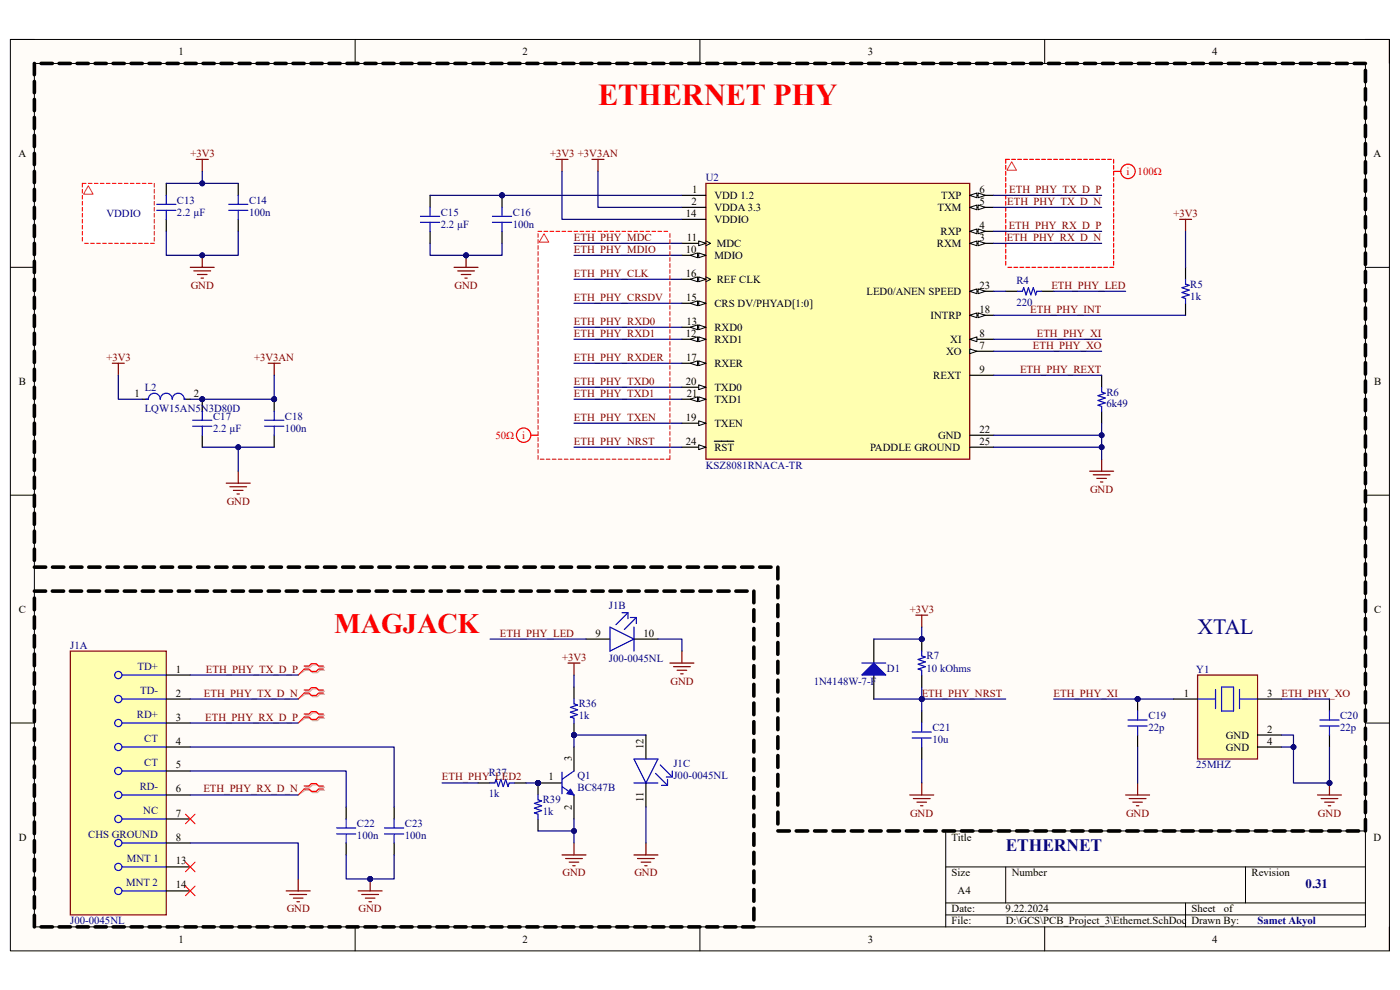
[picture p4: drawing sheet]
<svg xmlns="http://www.w3.org/2000/svg" width="297mm" height="210mm" viewBox="0 0 297 210" stroke-linecap="round" stroke-linejoin="round" font-family="sans-serif">
<path d="M2.2 8.4h292.6v193.3h-292.6z" fill-rule="evenodd" fill="#fffcf8"/>
<path d="M2.2 8.4h292.6v193.3h-292.6z" fill="none" stroke="#000" stroke-width=".21"/>
<path d="M7.3 13.5h282.4v183.1h-282.4z" fill-rule="evenodd" fill="#fffcf8"/>
<g fill="none" stroke="#000" stroke-width=".21">
<path d="M2.2 8.4h5.1M7.3 13.5h282.4v183.1h-282.4zM75.3 8.4v5.1M148.5 8.4v5.1M221.6 8.4v5.1M289.7 8.4h5.1v5.1M2.2 56.7h5.1M289.7 56.7h5.1M2.2 105h5.1M289.7 105.1h5.1M2.2 153.4h5.1M289.7 153.4h5.1"/>
<path d="M289.7 176.3h-89.1v20.3M75.3 196.6v5.1M148.5 196.6v5.1M200.6 183.9h89.1M200.6 191.5h89.1M200.6 194.1h89.1M213.4 183.9v7.6M221.6 196.6v5.1M251.5 191.5v5.1M264.2 183.9v7.6M294.8 196.6v5.1"/>
</g>
<g fill="#fff">
<path d="M213.4 33.8h22.9v22.9h-22.9z" fill-rule="evenodd"/>
<path d="M17.5 38.9h15.2v12.7h-15.2z" fill-rule="evenodd"/>
<path d="M114.1 49.1h28v48.3h-28z" fill-rule="evenodd"/>
</g>
<path d="M149.8 38.9h55.9v58.5h-55.9z" fill-rule="evenodd" fill="#ffffb0"/>
<path d="M149.8 38.9h55.9v58.5h-55.9z" fill="none" stroke="#800000" stroke-width=".25"/>
<path d="M144.7 41.4h5.1M144.7 44h5.1M144.7 46.5h5.1M144.7 69.4h5.1" fill="none" stroke="#000" stroke-width=".25"/>
<path d="M148.2 68.9l1.6 .5-1.6 .5z" fill="#f8fcff"/>
<path d="M148.2 68.9l1.6 .5-1.6 .5z" fill="none" stroke="#000" stroke-width=".21"/>
<path d="M146.4 69.4l1.6-.5v1z" fill="#f8fcff"/>
<path d="M146.4 69.4l1.6-.5v1z" fill="none" stroke="#000" stroke-width=".21"/>
<path d="M144.7 72h5.1" fill="none" stroke="#000" stroke-width=".25"/>
<path d="M148.2 71.5l1.6 .5-1.6 .5z" fill="#f8fcff"/>
<path d="M148.2 71.5l1.6 .5-1.6 .5z" fill="none" stroke="#000" stroke-width=".21"/>
<path d="M146.4 72l1.6-.5v1z" fill="#f8fcff"/>
<path d="M146.4 72l1.6-.5v1z" fill="none" stroke="#000" stroke-width=".21"/>
<path d="M144.7 82.1h5.1" fill="none" stroke="#000" stroke-width=".25"/>
<path d="M148.2 81.6l1.6 .5-1.6 .6z" fill="#f8fcff"/>
<path d="M148.2 81.6l1.6 .5-1.6 .6z" fill="none" stroke="#000" stroke-width=".21"/>
<path d="M144.7 84.7h5.1" fill="none" stroke="#000" stroke-width=".25"/>
<path d="M148.2 84.2l1.6 .5-1.6 .5z" fill="#f8fcff"/>
<path d="M148.2 84.2l1.6 .5-1.6 .5z" fill="none" stroke="#000" stroke-width=".21"/>
<path d="M146.4 84.7l1.6-.5v1z" fill="#f8fcff"/>
<path d="M146.4 84.7l1.6-.5v1z" fill="none" stroke="#000" stroke-width=".21"/>
<path d="M144.7 94.9h5.1" fill="none" stroke="#000" stroke-width=".25"/>
<path d="M148.2 94.4l1.6 .5-1.6 .5z" fill="#f8fcff"/>
<path d="M148.2 94.4l1.6 .5-1.6 .5z" fill="none" stroke="#000" stroke-width=".21"/>
<path d="M144.7 64.3h5.1M151.5 93.6h4.2" fill="none" stroke="#000" stroke-width=".25"/>
<path d="M148.2 63.8l1.6 .5-1.6 .5z" fill="#f8fcff"/>
<path d="M148.2 63.8l1.6 .5-1.6 .5z" fill="none" stroke="#000" stroke-width=".21"/>
<path d="M146.4 64.3l1.6-.5v1z" fill="#f8fcff"/>
<path d="M146.4 64.3l1.6-.5v1z" fill="none" stroke="#000" stroke-width=".21"/>
<path d="M205.7 66.9h5.1" fill="none" stroke="#000" stroke-width=".25"/>
<path d="M205.7 66.9l1.6-.5v1z" fill="#f8fcff"/>
<path d="M205.7 66.9l1.6-.5v1z" fill="none" stroke="#000" stroke-width=".21"/>
<path d="M207.5 66.4l1.5 .5-1.5 .5z" fill="#f8fcff"/>
<path d="M207.5 66.4l1.5 .5-1.5 .5z" fill="none" stroke="#000" stroke-width=".21"/>
<path d="M205.7 61.8h5.1" fill="none" stroke="#000" stroke-width=".25"/>
<path d="M205.7 61.8l1.6-.5v1z" fill="#f8fcff"/>
<path d="M205.7 61.8l1.6-.5v1z" fill="none" stroke="#000" stroke-width=".21"/>
<path d="M207.5 61.3l1.5 .5-1.5 .5z" fill="#f8fcff"/>
<path d="M207.5 61.3l1.5 .5-1.5 .5z" fill="none" stroke="#000" stroke-width=".21"/>
<path d="M144.7 51.6h5.1" fill="none" stroke="#000" stroke-width=".25"/>
<path d="M148.2 51.1l1.6 .5-1.6 .5z" fill="#f8fcff"/>
<path d="M148.2 51.1l1.6 .5-1.6 .5zM149.8 51.1l1 .5-1 .5" fill="none" stroke="#000" stroke-width=".21"/>
<path d="M144.7 54.2h5.1" fill="none" stroke="#000" stroke-width=".25"/>
<path d="M148.2 53.7l1.6 .5-1.6 .5z" fill="#f8fcff"/>
<path d="M148.2 53.7l1.6 .5-1.6 .5z" fill="none" stroke="#000" stroke-width=".21"/>
<path d="M146.4 54.2l1.6-.5v1z" fill="#f8fcff"/>
<path d="M146.4 54.2l1.6-.5v1z" fill="none" stroke="#000" stroke-width=".21"/>
<path d="M144.7 59.3h5.1" fill="none" stroke="#000" stroke-width=".25"/>
<path d="M148.2 58.7l1.6 .6-1.6 .5z" fill="#f8fcff"/>
<path d="M148.2 58.7l1.6 .6-1.6 .5z" fill="none" stroke="#000" stroke-width=".21"/>
<path d="M146.4 59.3l1.6-.6v1.1z" fill="#f8fcff"/>
<path d="M146.4 59.3l1.6-.6v1.1zM149.8 58.7l1 .6-1 .5" fill="none" stroke="#000" stroke-width=".21"/>
<path d="M144.7 77.1h5.1M205.7 79.6h5.1" fill="none" stroke="#000" stroke-width=".25"/>
<path d="M148.2 76.6l1.6 .5-1.6 .5z" fill="#f8fcff"/>
<path d="M148.2 76.6l1.6 .5-1.6 .5z" fill="none" stroke="#000" stroke-width=".21"/>
<path d="M146.4 77.1l1.6-.5v1z" fill="#f8fcff"/>
<path d="M146.4 77.1l1.6-.5v1z" fill="none" stroke="#000" stroke-width=".21"/>
<path d="M205.7 51.6h5.1" fill="none" stroke="#000" stroke-width=".25"/>
<path d="M205.7 51.6l1.6-.5v1z" fill="#f8fcff"/>
<path d="M205.7 51.6l1.6-.5v1z" fill="none" stroke="#000" stroke-width=".21"/>
<path d="M207.5 51.1l1.5 .5-1.5 .5z" fill="#f8fcff"/>
<path d="M207.5 51.1l1.5 .5-1.5 .5z" fill="none" stroke="#000" stroke-width=".21"/>
<path d="M205.7 49.1h5.1" fill="none" stroke="#000" stroke-width=".25"/>
<path d="M205.7 49.1l1.6-.5v1z" fill="#f8fcff"/>
<path d="M205.7 49.1l1.6-.5v1z" fill="none" stroke="#000" stroke-width=".21"/>
<path d="M207.5 48.6l1.5 .5-1.5 .5z" fill="#f8fcff"/>
<path d="M207.5 48.6l1.5 .5-1.5 .5z" fill="none" stroke="#000" stroke-width=".21"/>
<path d="M144.7 89.8h5.1" fill="none" stroke="#000" stroke-width=".25"/>
<path d="M148.2 89.3l1.6 .5-1.6 .5z" fill="#f8fcff"/>
<path d="M148.2 89.3l1.6 .5-1.6 .5z" fill="none" stroke="#000" stroke-width=".21"/>
<path d="M205.7 44h5.1" fill="none" stroke="#000" stroke-width=".25"/>
<path d="M205.7 44l1.6-.5v1z" fill="#f8fcff"/>
<path d="M205.7 44l1.6-.5v1z" fill="none" stroke="#000" stroke-width=".21"/>
<path d="M207.5 43.5l1.5 .5-1.5 .5z" fill="#f8fcff"/>
<path d="M207.5 43.5l1.5 .5-1.5 .5z" fill="none" stroke="#000" stroke-width=".21"/>
<path d="M205.7 41.4h5.1" fill="none" stroke="#000" stroke-width=".25"/>
<path d="M205.7 41.4l1.6-.5v1.1z" fill="#f8fcff"/>
<path d="M205.7 41.4l1.6-.5v1.1z" fill="none" stroke="#000" stroke-width=".21"/>
<path d="M207.5 40.9l1.5 .5-1.5 .6z" fill="#f8fcff"/>
<path d="M207.5 40.9l1.5 .5-1.5 .6z" fill="none" stroke="#000" stroke-width=".21"/>
<path d="M205.7 72h5.1" fill="none" stroke="#000" stroke-width=".25"/>
<path d="M205.7 72l1.6-.5v1z" fill="#f8fcff"/>
<path d="M205.7 72l1.6-.5v1z" fill="none" stroke="#000" stroke-width=".21"/>
<path d="M205.7 74.5h5.1" fill="none" stroke="#000" stroke-width=".25"/>
<path d="M205.7 74l1.6 .5-1.6 .5z" fill="#f8fcff"/>
<path d="M205.7 74l1.6 .5-1.6 .5z" fill="none" stroke="#000" stroke-width=".21"/>
<path d="M91.2 41.4v2.6M91.2 49.1v2.5M205.7 92.3h5.1M205.7 94.9h5.1" fill="none" stroke="#000" stroke-width=".25"/>
<path d="M231.2 100h5.1M233.7 97.4v2.6M231.9 100.7h3.6M232.7 101.5h2M233.5 102.2h.5" fill="none" stroke="#800000" stroke-width=".25"/>
<path d="M89.2 45.9h4.1M89.2 47.2h4.1M91.2 44v1.9M91.2 47.2v1.9" fill="none" stroke="#00f" stroke-width=".25"/>
<circle cx="106.5" cy="41.4" r=".51" fill="#000080"/>
<circle cx="106.5" cy="41.4" r=".51" fill="none" stroke="#000080" stroke-width=".21"/>
<path d="M106.5 41.4v2.6M106.5 49.1v2.5" fill="none" stroke="#000" stroke-width=".25"/>
<circle cx="106.5" cy="41.4" r=".51" fill="#000080"/>
<circle cx="106.5" cy="41.4" r=".51" fill="none" stroke="#000080" stroke-width=".21"/>
<path d="M104.5 45.9h4M104.5 47.2h4M106.5 44v1.9M106.5 47.2v1.9" fill="none" stroke="#00f" stroke-width=".25"/>
<path d="M125.6 33.8h2.5M126.9 33.8v2.6M96.3 56.7h5.1M97.1 57.5h3.6M97.9 58.2h2M98.6 59h.5M98.9 54.2v2.5" fill="none" stroke="#800000" stroke-width=".25"/>
<circle cx="98.9" cy="54.2" r=".51" fill="#000080"/>
<circle cx="98.9" cy="54.2" r=".51" fill="none" stroke="#000080" stroke-width=".21"/>
<path d="M250.2 46.5h2.6M251.5 46.5v2.6" fill="none" stroke="#800000" stroke-width=".25"/>
<path d="M254.1 143.2h12.7v17.8h-12.7z" fill-rule="evenodd" fill="#ffffb0"/>
<path d="M41.6 33.8h2.6M42.9 33.8v2.6M40.4 56.7h5.1M41.1 57.5h3.6M41.9 58.2h2M42.7 59h.5M42.9 54.2v2.5M254.1 143.2h12.7v17.8h-12.7z" fill="none" stroke="#800000" stroke-width=".25"/>
<g fill="none" stroke="#00f" stroke-width=".25">
<path d="M33.2 43.4h4.1M33.2 44.6h4.1M35.3 41.4v2M35.3 44.6v1.9M48.5 43.4h4.1M48.5 44.6h4.1M50.5 41.4v2M50.5 44.6v1.9M254.1 148.3h3.8M257.9 146.3v4M259.2 145.8h2.5v5h-2.5zM263 146.3v4"/>
<path d="M263 148.3h3.8"/>
</g>
<path d="M35.3 38.9v2.5M50.5 38.9v2.5M35.3 46.5v2.6M50.5 46.5v2.6M249 148.3h5.1M266.8 148.3h5.1M266.8 155.9h5.1M266.8 158.5h5.1" fill="none" stroke="#000" stroke-width=".25"/>
<circle cx="42.9" cy="54.2" r=".51" fill="#000080"/>
<circle cx="42.9" cy="54.2" r=".51" fill="none" stroke="#000080" stroke-width=".21"/>
<path d="M118 33.8h2.5M119.2 33.8v2.6" fill="none" stroke="#800000" stroke-width=".25"/>
<circle cx="42.9" cy="84.7" r=".51" fill="#000080"/>
<circle cx="42.9" cy="84.7" r=".51" fill="none" stroke="#000080" stroke-width=".21"/>
<path d="M42.9 84.7v2.5M42.9 92.3v2.6" fill="none" stroke="#000" stroke-width=".25"/>
<circle cx="42.9" cy="84.7" r=".51" fill="#000080"/>
<circle cx="42.9" cy="84.7" r=".51" fill="none" stroke="#000080" stroke-width=".21"/>
<path d="M40.9 89.1h4M40.9 90.4h4M42.9 87.2v1.9M42.9 90.4v1.9" fill="none" stroke="#00f" stroke-width=".25"/>
<circle cx="58.2" cy="84.7" r=".51" fill="#000080"/>
<circle cx="58.2" cy="84.7" r=".51" fill="none" stroke="#000080" stroke-width=".21"/>
<path d="M58.2 84.7v2.5M58.2 92.3v2.6" fill="none" stroke="#000" stroke-width=".25"/>
<circle cx="58.2" cy="84.7" r=".51" fill="#000080"/>
<circle cx="58.2" cy="84.7" r=".51" fill="none" stroke="#000080" stroke-width=".21"/>
<path d="M56.1 89.1h4.1M56.1 90.4h4.1M58.2 87.2v1.9M58.2 90.4v1.9M280 152.7h4.1M280 154h4.1M282 150.8v1.9M282 154v1.9" fill="none" stroke="#00f" stroke-width=".25"/>
<path d="M23.8 77.1h2.6M25.1 77.1v2.5M56.9 77.1h2.5M58.2 77.1v2.5M50.5 100v2.5M48 102.5h5.1M48.8 103.3h3.5M49.5 104h2.1M50.3 104.8h.5" fill="none" stroke="#800000" stroke-width=".25"/>
<path d="M282 148.3v2.5M282 155.9v2.6" fill="none" stroke="#000" stroke-width=".25"/>
<circle cx="241.3" cy="148.3" r=".51" fill="#000080"/>
<circle cx="241.3" cy="148.3" r=".51" fill="none" stroke="#000080" stroke-width=".21"/>
<path d="M241.3 148.3v2.5M241.3 155.9v2.6" fill="none" stroke="#000" stroke-width=".25"/>
<circle cx="241.3" cy="148.3" r=".51" fill="#000080"/>
<circle cx="241.3" cy="148.3" r=".51" fill="none" stroke="#000080" stroke-width=".21"/>
<path d="M239.3 152.7h4.1M239.3 154h4.1M241.3 150.8v1.9M241.3 154v1.9" fill="none" stroke="#00f" stroke-width=".25"/>
<path d="M238.8 168.6h5.1M239.6 169.4h3.5M240.3 170.2h2.1M241.1 170.9h.5M241.3 166.1v2.5M279.5 168.6h5.1M280.3 169.4h3.5M281 170.2h2.1M281.8 170.9h.5M282 166.1v2.5" fill="none" stroke="#800000" stroke-width=".25"/>
<circle cx="282" cy="166.1" r=".51" fill="#000080"/>
<circle cx="282" cy="166.1" r=".51" fill="none" stroke="#000080" stroke-width=".21"/>
<path d="M14.9 138.1h20.4v56h-20.4z" fill-rule="evenodd" fill="#ffffb0"/>
<path d="M14.9 138.1h20.4v56h-20.4zM60.7 189h5.1M61.5 189.8h3.5M62.2 190.5h2.1M63 191.3h.5M63.3 186.5v2.5M76 189h5.1M76.8 189.8h3.5M77.5 190.5h2M78.3 191.3h.5M78.5 186.5v2.5" fill="none" stroke="#800000" stroke-width=".25"/>
<g fill="none" stroke="#00f" stroke-width=".25">
<path d="M129.4 133l5.1 2.6-5.1 2.5zM131.9 130h1.3M133.2 130l-2.5 2.5M133.2 130v1.2M133.7 131h1.3M134.5 133v5.1M135 131l-2.5 2.5M135 131v1.3M25.9 143.2h9.4M25.9 148.3h9.4M25.9 153.4h9.4M25.9 158.5h9.4"/>
<path d="M25.9 163.6h9.4M25.9 168.6h9.4M25.9 173.7h9.4M25.9 178.8h9.4M81.6 175.6h4.1M81.6 176.9h4.1M83.6 173.7v1.9M83.6 176.9v1.9M25.9 183.9h9.4M25.9 189h9.4"/>
<circle cx="25.1" cy="153.4" r=".76"/>
<circle cx="25.1" cy="143.2" r=".76"/>
<circle cx="25.1" cy="148.3" r=".76"/>
<circle cx="25.1" cy="158.5" r=".76"/>
<circle cx="25.1" cy="168.6" r=".76"/>
<circle cx="25.1" cy="163.6" r=".76"/>
<circle cx="25.1" cy="173.7" r=".76"/>
<circle cx="25.1" cy="178.8" r=".76"/>
<circle cx="25.1" cy="189" r=".76"/>
<circle cx="25.1" cy="183.9" r=".76"/>
</g>
<g fill="none" stroke="#000" stroke-width=".25">
<path d="M124.3 135.6h5.1M134.5 135.6h5.1M35.3 143.2h5.1M35.3 148.3h5.1M35.3 153.4h5.1M35.3 158.5h5.1M35.3 163.6h5.1M35.3 168.6h5.1M35.3 173.7h5.1M35.3 178.8h5.1M83.6 171.2v2.5M83.6 178.8v2.6"/>
<path d="M35.3 183.9h5.1M35.3 189h5.1"/>
</g>
<path d="M39.3 172.7l2.1 2.1M41.4 172.7l-2.1 2.1M39.3 182.9l2.1 2M39.3 188l2.1 2M41.4 182.9l-2.1 2M41.4 188l-2.1 2" fill="none" stroke="#f00" stroke-width=".21"/>
<circle cx="78.5" cy="186.5" r=".51" fill="#000080"/>
<circle cx="78.5" cy="186.5" r=".51" fill="none" stroke="#000080" stroke-width=".21"/>
<path d="M185.4 135.6v5.1M185.4 143.2v5.1M73.4 171.2v2.5M73.4 178.8v2.6" fill="none" stroke="#000" stroke-width=".25"/>
<path d="M71.4 175.6h4.1M71.4 176.9h4.1M73.4 173.7v1.9M73.4 176.9v1.9" fill="none" stroke="#00f" stroke-width=".25"/>
<path d="M144.7 138.1v2.6M142.1 140.7h5.1M142.9 141.4h3.5M143.6 142.2h2.1M144.4 142.9h.5M137 178.8v2.6M134.5 181.4h5.1M135.3 182.1h3.5M136 182.9h2.1M136.8 183.7h.5" fill="none" stroke="#800000" stroke-width=".25"/>
<path d="M182.8 143.2l2.6-2.5 2.5 2.5z" fill="#00f"/>
<path d="M182.8 143.2l2.6-2.5 2.5 2.5zM182.8 140.7h5.1M193.5 155.3h4.1M193.5 156.6h4.1M195.5 153.4v1.9M195.5 156.6v1.9" fill="none" stroke="#00f" stroke-width=".25"/>
<path d="M194.3 130.5h2.5M195.5 130.5v2.5M193 168.6h5.1M193.8 169.4h3.5M194.5 170.2h2.1M195.3 170.9h.5M195.5 166.1v2.5" fill="none" stroke="#800000" stroke-width=".25"/>
<path d="M195.5 150.8v2.6M195.5 158.5v2.5" fill="none" stroke="#000" stroke-width=".25"/>
<circle cx="195.5" cy="148.3" r=".51" fill="#000080"/>
<circle cx="195.5" cy="148.3" r=".51" fill="none" stroke="#000080" stroke-width=".21"/>
<g fill="none" stroke="#000" stroke-width=".76">
<path d="M7.3 13.5v2.3M7.3 17.3v2.4M8.7 13.5h2.4M12.5 13.5h2.4M16.4 13.5h2.3M20.2 13.5h2.4M24 13.5h2.4M27.8 13.5h2.4M31.6 13.5h2.4M35.4 13.5h2.4M39.2 13.5h2.4M43.1 13.5h2.4"/>
<path d="M46.9 13.5h2.4M50.7 13.5h2.4M54.5 13.5h2.4M58.3 13.5h2.4M62.1 13.5h2.4M66 13.5h2.3M69.8 13.5h2.4M73.6 13.5h2.4M77.4 13.5h2.4M81.2 13.5h2.4M85 13.5h2.4M88.9 13.5h2.3"/>
<path d="M92.7 13.5h2.4M96.5 13.5h2.4M100.3 13.5h2.4M104.1 13.5h2.4M107.9 13.5h2.4M111.8 13.5h2.3M115.6 13.5h2.4M119.4 13.5h2.4M123.2 13.5h2.4M127 13.5h2.4M130.8 13.5h2.4M134.7 13.5h2.3"/>
<path d="M138.5 13.5h2.4M142.3 13.5h2.4M146.1 13.5h2.4M149.9 13.5h2.4M153.7 13.5h2.4M157.5 13.5h2.4M161.4 13.5h2.3M165.2 13.5h2.4M169 13.5h2.4M172.8 13.5h2.4M176.6 13.5h2.4M180.4 13.5h2.4"/>
<path d="M184.3 13.5h2.3M188.1 13.5h2.4M191.9 13.5h2.4M195.7 13.5h2.4M199.5 13.5h2.4M203.3 13.5h2.4M207.2 13.5h2.3M211 13.5h2.4M214.8 13.5h2.4M218.6 13.5h2.4M222.4 13.5h2.4M226.2 13.5h2.4"/>
<path d="M230 13.5h2.4M233.9 13.5h2.4M237.7 13.5h2.4M241.5 13.5h2.4M245.3 13.5h2.4M249.1 13.5h2.4M253 13.5h2.3M256.8 13.5h2.4M260.6 13.5h2.4M264.4 13.5h2.4M268.2 13.5h2.4M272 13.5h2.4"/>
<path d="M275.8 13.5h2.4M279.7 13.5h2.3M283.5 13.5h2.4M287.3 13.5h2.4M289.7 14.9v2.4M289.7 18.8v2.4M7.3 21.1v2.4M7.3 24.9v2.4M7.3 28.7v2.4M7.3 32.5v2.4M7.3 36.4v2.3M289.7 22.7v2.4"/>
<path d="M289.7 26.6v2.4M289.7 30.4v2.5M289.7 34.3v2.4M289.7 38.2v2.4M7.3 40.2v2.4M7.3 44v2.4M7.3 47.8v2.4M7.3 51.6v2.4M7.3 55.4v2.4M7.3 59.3v2.3M289.7 42.1v2.4M289.7 45.9v2.5"/>
<path d="M289.7 49.8v2.4M289.7 53.7v2.4M289.7 57.6v2.4M7.3 63.1v2.4M7.3 66.9v2.4M7.3 70.7v2.4M7.3 74.5v2.4M7.3 78.3v2.4M289.7 61.4v2.5M289.7 65.3v2.4M289.7 69.2v2.4M289.7 73.1v2.4"/>
<path d="M289.7 76.9v2.5M7.3 82.1v2.4M7.3 86v2.3M7.3 89.8v2.4M7.3 93.6v2.4M7.3 97.4v2.4M289.7 80.8v2.4M289.7 84.7v2.4M289.7 88.6v2.4M289.7 92.4v2.5M289.7 96.3v2.5M7.3 101.2v2.4"/>
<path d="M7.3 105v2.4M7.3 108.9v2.3M7.3 112.7v2.4M7.3 116.5v2.4M289.7 100.2v2.4M289.7 104.1v2.4M289.7 107.9v2.5M289.7 111.8v2.5M289.7 115.7v2.4M289.7 119.6v2.4M7.3 126.9v2.5M7.3 130.8v2.5"/>
<path d="M7.3 134.8v2.5M7.3 138.8v2.4M7.3 125.4h2.4M7.3 120.3h2.4M11.1 125.4h2.4M11.1 120.3h2.4M14.9 125.4h2.4M15 120.3h2.4M18.7 125.4h2.4M18.8 120.3h2.4M22.6 125.4h2.3M22.7 120.3h2.4"/>
<path d="M26.4 125.4h2.4M26.5 120.3h2.4M30.2 125.4h2.4M30.4 120.3h2.4M34 125.4h2.4M34.2 120.3h2.4M37.8 125.4h2.4M38.1 120.3h2.4M41.6 125.4h2.4M41.9 120.3h2.4M45.5 125.4h2.3M45.8 120.3h2.4"/>
<path d="M49.3 125.4h2.4M49.6 120.3h2.4M53.1 125.4h2.4M53.5 120.3h2.4M56.9 125.4h2.4M57.3 120.3h2.4M60.7 125.4h2.4M61.2 120.3h2.4M64.5 125.4h2.4M65 120.3h2.4M68.3 125.4h2.4M68.8 120.3h2.4"/>
<path d="M72.2 125.4h2.3M72.7 120.3h2.4M76 125.4h2.4M76.5 120.3h2.4M79.8 125.4h2.4M80.4 120.3h2.4M83.6 125.4h2.4M84.2 120.3h2.4M87.4 125.4h2.4M88.1 120.3h2.4M91.2 125.4h2.4M91.9 120.3h2.4"/>
<path d="M95.1 125.4h2.3M95.8 120.3h2.4M98.9 125.4h2.4M99.6 120.3h2.4M102.7 125.4h2.4M103.5 120.3h2.4M106.5 125.4h2.4M107.3 120.3h2.4M110.3 125.4h2.4M111.2 120.3h2.4M114.1 125.4h2.4M115 120.3h2.4"/>
<path d="M118 125.4h2.3M118.9 120.3h2.4M121.8 125.4h2.4M122.7 120.3h2.4M125.6 125.4h2.4M126.6 120.3h2.4M129.4 125.4h2.4M130.4 120.3h2.4M133.2 125.4h2.4M134.2 120.3h2.4M137 125.4h2.4M138.1 120.3h2.4"/>
<path d="M140.9 125.4h2.3M141.9 120.3h2.4M144.7 125.4h2.4M145.8 120.3h2.4M148.5 125.4h2.4M149.6 120.3h2.4M152.3 125.4h2.4M153.5 120.3h2.4M156.1 125.4h2.4M157.3 120.3h2.4M159.9 125.4v2.5M159.9 129.4v2.4"/>
<path d="M159.9 133.3v2.5M159.9 137.3v2.4M161.2 120.3h2.4M165 120.3v2.5M165 124.3v2.5M165 128.3v2.5M165 132.3v2.5M165 136.3v2.5M289.7 123.5v2.4M289.7 127.3v2.5M289.7 131.2v2.4M289.7 135.1v2.4"/>
<path d="M289.7 139v2.4M7.3 142.7v2.5M7.3 146.7v2.4M7.3 150.6v2.5M7.3 154.6v2.5M7.3 158.5v2.5M159.9 141.2v2.5M159.9 145.2v2.5M159.9 149.1v2.5M159.9 153.1v2.5M159.9 157.1v2.4M165 140.3v2.5"/>
<path d="M165 144.3v2.5M165 148.3v2.5M165 152.3v2.5M165 156.3v2.5M289.7 142.8v2.5M289.7 146.7v2.4M289.7 150.6v2.4M289.7 154.5v2.4M289.7 158.3v2.5M7.3 162.5v2.5M7.3 166.5v2.4M7.3 170.4v2.5"/>
<path d="M7.3 174.4v2.4M7.3 178.3v2.5M159.9 161v2.5M159.9 165v2.4M159.9 168.9v2.5M159.9 172.9v2.5M159.9 176.8v2.5M165 160.3v2.5M165 164.3v2.5M165 168.3v2.5M165 172.3v2.5M165 176.3h2.5"/>
<path d="M168.9 176.3h2.5M172.8 176.3h2.4M176.7 176.3h2.4M180.6 176.3h2.4M184.5 176.3h2.4M188.4 176.3h2.4M192.3 176.3h2.4M196.2 176.3h2.4M200.1 176.3h2.4M204 176.3h2.4M207.9 176.3h2.4M211.8 176.3h2.4"/>
<path d="M215.7 176.3h2.4M219.6 176.3h2.4M223.5 176.3h2.4M227.4 176.3h2.4M231.2 176.3h2.5M235.1 176.3h2.5M239 176.3h2.5M242.9 176.3h2.5M246.8 176.3h2.5M250.7 176.3h2.5M254.6 176.3h2.4M258.5 176.3h2.4"/>
<path d="M262.4 176.3h2.4M266.3 176.3h2.4M270.2 176.3h2.4M274.1 176.3h2.4M278 176.3h2.4M281.9 176.3h2.4M285.8 176.3h2.4M289.7 162.2v2.4M289.7 166.1v2.4M289.7 170v2.4M289.7 173.9v2.4M7.3 182.3v2.5"/>
<path d="M7.3 186.2v2.5M7.3 190.2v2.5M7.3 194.2v2.4M8.7 196.6h2.4M12.5 196.6h2.4M16.4 196.6h2.3M20.2 196.6h2.4M24 196.6h2.4M27.8 196.6h2.4M31.6 196.6h2.4M35.4 196.6h2.4M39.3 196.6h2.3"/>
<path d="M43.1 196.6h2.4M46.9 196.6h2.4M50.7 196.6h2.4M54.5 196.6h2.4M58.3 196.6h2.4M62.1 196.6h2.4M66 196.6h2.3M69.8 196.6h2.4M73.6 196.6h2.4M77.4 196.6h2.4M81.2 196.6h2.4M85 196.6h2.4"/>
<path d="M88.9 196.6h2.3M92.7 196.6h2.4M96.5 196.6h2.4M100.3 196.6h2.4M104.1 196.6h2.4M107.9 196.6h2.4M111.8 196.6h2.3M115.6 196.6h2.4M119.4 196.6h2.4M123.2 196.6h2.4M127 196.6h2.4M130.8 196.6h2.4"/>
<path d="M134.7 196.6h2.3M138.5 196.6h2.4M142.3 196.6h2.4M146.1 196.6h2.4M149.9 196.6h2.4M153.7 196.6h2.4M157.5 196.6h2.4M159.9 180.8v2.5M159.9 184.8v2.4M159.9 188.7v2.5M159.9 192.7v2.4"/>
</g>
<g fill="none" stroke="#f00" stroke-width=".25">
<path d="M213.4 35.1v.8M213.4 36.4v.8M213.4 37.6v.8M213.4 38.9v.8M214.2 33.8h-.8v.8M214.6 33.8h.8M215.9 33.8h.8M217.2 33.8h.8M218.5 33.8h.7M219.7 33.8h.8M221 33.8h.8M222.3 33.8h.8"/>
<path d="M223.5 33.8h.8M224.8 33.8h.8M226.1 33.8h.8M227.4 33.8h.7M228.6 33.8h.8M229.9 33.8h.8M231.2 33.8h.8M232.4 33.8h.8M233.7 33.8h.8M235 33.8h.8M236.3 33.8v.8M236.3 35.1v.8"/>
<path d="M236.3 37.6v.8M236.3 38.9v.8M237.8 36.4h-1.5v.8M213.4 40.2v.8M213.4 41.4v.8M213.4 42.7v.8M213.4 44v.8M213.4 45.3v.8M213.4 46.5v.8M213.4 47.8v.8M213.4 49.1v.8M213.4 50.4v.7"/>
<path d="M213.4 51.6v.8M213.4 52.9v.8M213.4 54.2v.8M213.4 55.4v.8M213.8 56.7h.8M215.1 56.7h.8M216.4 56.7h.8M217.6 56.7h.9M218.9 56.7h.8M220.2 56.7h.8M221.5 56.7h.8M222.7 56.7h.8"/>
<path d="M224 56.7h.8M225.3 56.7h.8M226.6 56.7h.8M227.8 56.7h.8M229.1 56.7h.8M230.4 56.7h.8M231.6 56.7h.8M232.9 56.7h.8M234.2 56.7h.8M235.5 56.7h.8M236.3 40.2v.8M236.3 41.4v.8"/>
<path d="M236.3 42.7v.8M236.3 44v.8M236.3 45.3v.8M236.3 46.5v.8M236.3 47.8v.8M236.3 49.1v.8M236.3 50.4v.7M236.3 51.6v.8M236.3 52.9v.8M236.3 54.2v.8M236.3 55.4v.8M64.5 151.5h1l.6-.5h1l.5 .5h1"/>
<path d="M64.5 152.1h1l.6 .5h1l.5-.5h1M64.5 141.3h1l.6-.5h1l.5 .5h1M64.5 141.9h1l.6 .5h1l.5-.5h1M64.5 146.4h1l.6-.5h1l.5 .5h1M64.5 147h1l.6 .5h1l.5-.5h1M64.5 166.7h1l.6-.5h1l.5 .5h1M64.5 167.4h1l.6 .5h1l.5-.5h1"/>
<circle cx="239.3" cy="36.4" r="1.53"/>
</g>
<path d="M214.6 34.3l1 1.8h-2z" fill="none" stroke="#f33" stroke-width=".21"/>
<path d="M64.8 151.7h1l.5-.5h1l.5 .5h1.1M64.8 152.4h1l.5 .5h1l.5-.5h1.1M64.8 141.6h1l.5-.6h1l.5 .6h1.1M64.8 142.2h1l.5 .5h1l.5-.5h1.1M64.8 146.6h1l.5-.5h1l.5 .5h1.1M64.8 147.3h1l.5 .5h1l.5-.5h1.1M64.8 167h1l.5-.5h1l.5 .5h1.1M64.8 167.6h1l.5 .5h1l.5-.5h1.1" fill="none" stroke="#d0a19e" stroke-width=".25"/>
<path d="M64.8 152.4l-1.5 1M64.8 142.2l-1.5 1M64.8 147.3l-1.5 1M64.8 167.6l-1.5 1" fill="none" stroke="#d0a19e" stroke-width=".21"/>
<path d="M64.5 152.1l-1.2 1.3M64.5 141.9l-1.2 1.3M64.5 147l-1.2 1.3M64.5 167.4l-1.2 1.2" fill="none" stroke="#f00" stroke-width=".21"/>
<path d="M251.5 56.7v2.6M251.5 64.3v2.6" fill="none" stroke="#000" stroke-width=".25"/>
<path d="M251.5 59.3v1l.8 .2-1.5 .5 1.5 .5-1.5 .6 1.5 .5-1.5 .5 .7 .2v1" fill="none" stroke="#00f" stroke-width=".25"/>
<circle cx="195.5" cy="135.6" r=".51" fill="#000080"/>
<circle cx="195.5" cy="135.6" r=".51" fill="none" stroke="#000080" stroke-width=".21"/>
<path d="M195.5 135.6v2.5" fill="none" stroke="#000" stroke-width=".25"/>
<circle cx="195.5" cy="135.6" r=".51" fill="#000080"/>
<circle cx="195.5" cy="135.6" r=".51" fill="none" stroke="#000080" stroke-width=".21"/>
<path d="M213.4 61.8h2.5M221 61.8h2.5M233.7 79.6v2.5M30.2 84.7h1.3M39.1 84.7h1.3M233.7 87.2v2.6M195.5 143.2v2.6" fill="none" stroke="#000" stroke-width=".25"/>
<path d="M215.9 61.8h1l.3-.8 .5 1.6 .5-1.6 .5 1.6 .5-1.6 .5 1.6 .3-.8h1M31 84.7h.5a1.27 1.27 0 0 1 1.2-1.3 1.27 1.27 0 0 1 1.3 1.3 1.27 1.27 0 0 1 1.3-1.3 1.27 1.27 0 0 1 1.2 1.3 1.27 1.27 0 0 1 1.3-1.3 1.27 1.27 0 0 1 1.3 1.3h.2M233.7 82.1v1.1l.8 .2-1.6 .5 1.6 .5-1.6 .6 1.6 .5-1.6 .5 .8 .2v1M195.5 138.1v1l.8 .3-1.5 .5 1.5 .5-1.5 .5 1.5 .5-1.5 .5 .7 .3v1" fill="none" stroke="#00f" stroke-width=".25"/>
<circle cx="114.1" cy="166.1" r=".51" fill="#000080"/>
<circle cx="114.1" cy="166.1" r=".51" fill="none" stroke="#000080" stroke-width=".21"/>
<path d="M114.1 166.1h5.1" fill="none" stroke="#000" stroke-width=".25"/>
<circle cx="114.1" cy="166.1" r=".51" fill="#000080"/>
<circle cx="114.1" cy="166.1" r=".51" fill="none" stroke="#000080" stroke-width=".21"/>
<path d="M121.8 158.5v5.1M121.8 168.6v5.1" fill="none" stroke="#000" stroke-width=".25"/>
<path d="M119.2 166.9l2.6 1.7M119.2 163.8v4.6M121.8 163.6l-2.6 1.7" fill="none" stroke="#00f" stroke-width=".25"/>
<path d="M121 167.4l.8 1.2-1.6-.2z" fill="#00f"/>
<path d="M121 167.4l.8 1.2-1.6-.2z" fill="none" stroke="#00f" stroke-width=".21"/>
<path d="M120.5 140.7h2.5M121.8 140.7v2.5M121.8 178.8v2.6M119.2 181.4h5.1M120 182.1h3.5M120.8 182.9h2M121.5 183.7h.5" fill="none" stroke="#800000" stroke-width=".25"/>
<path d="M104 166.1h1l.2-.8 .5 1.6 .6-1.6 .5 1.6 .5-1.6 .5 1.6 .2-.8h1.1M134.5 161h5.1l-2.6 5.1zM134.5 166.1h5.1M139.1 164.1l2.5 2.5M140.1 162.3l2.5 2.5M140.3 166.6h1.3M141.4 164.8h1.2M141.6 165.3v1.3M142.6 163.6v1.2" fill="none" stroke="#00f" stroke-width=".25"/>
<path d="M137 155.9v5.1M101.4 166.1h2.6M109.1 166.1h2.5M137 166.1v5.1" fill="none" stroke="#000" stroke-width=".25"/>
<circle cx="121.8" cy="155.9" r=".51" fill="#000080"/>
<circle cx="121.8" cy="155.9" r=".51" fill="none" stroke="#000080" stroke-width=".21"/>
<path d="M121.8 153.4v2.5" fill="none" stroke="#000" stroke-width=".25"/>
<circle cx="121.8" cy="155.9" r=".51" fill="#000080"/>
<circle cx="121.8" cy="155.9" r=".51" fill="none" stroke="#000080" stroke-width=".21"/>
<path d="M121.8 145.7v2.6" fill="none" stroke="#000" stroke-width=".25"/>
<path d="M121.8 148.3v1l.7 .3-1.5 .5 1.5 .5-1.5 .5 1.5 .5-1.5 .5 .8 .3v1" fill="none" stroke="#00f" stroke-width=".25"/>
<circle cx="114.1" cy="166.1" r=".51" fill="#000080"/>
<circle cx="114.1" cy="166.1" r=".51" fill="none" stroke="#000080" stroke-width=".21"/>
<path d="M114.1 166.1v2.5" fill="none" stroke="#000" stroke-width=".25"/>
<circle cx="114.1" cy="166.1" r=".51" fill="#000080"/>
<circle cx="114.1" cy="166.1" r=".51" fill="none" stroke="#000080" stroke-width=".21"/>
<path d="M114.1 173.7v2.6" fill="none" stroke="#000" stroke-width=".25"/>
<path d="M114.1 168.6v1.1l.8 .2-1.5 .5 1.5 .5-1.5 .5 1.5 .6-1.5 .5 .7 .2M114.1 172.7v1" fill="none" stroke="#00f" stroke-width=".25"/>
<g fill="none" stroke="#f00" stroke-width=".21">
<path d="M18.3 38.9h-.8v.8M18.7 38.9h.8M20 38.9h.8M21.3 38.9h.8M22.6 38.9h.7M23.8 38.9h.8M25.1 38.9h.8M26.4 38.9h.8M27.6 38.9h.8M28.9 38.9h.8M30.2 38.9h.8M31.5 38.9h.8"/>
<path d="M32.7 38.9v.8M17.5 40.2v.8M17.5 41.4v.8M17.5 42.7v.8M17.5 44v.8M17.5 45.3v.8M17.5 46.5v.8M17.5 47.8v.8M17.5 49.1v.8M17.5 50.3v.8M17.9 51.6h.8M19.2 51.6h.8"/>
<path d="M20.5 51.6h.8M21.8 51.6h.8M23 51.6h.8M24.3 51.6h.8M25.6 51.6h.8M26.8 51.6h.8M28.1 51.6h.8M29.4 51.6h.8M30.7 51.6h.8M31.9 51.6h.8M32.7 40.2v.8M32.7 41.4v.8"/>
<path d="M32.7 42.7v.8M32.7 44v.8M32.7 45.3v.8M32.7 46.5v.8M32.7 47.8v.8M32.7 49.1v.8M32.7 50.3v.8"/>
</g>
<path d="M18.7 39.4l1.1 1.8h-2.1z" fill="none" stroke="#f33" stroke-width=".21"/>
<g fill="none" stroke="#000080" stroke-width=".25">
<path d="M106.5 41.4h38.2M121.8 59.3h22.9M121.8 54.2h22.9M121.8 51.6h22.9M210.8 51.6h22.9M210.8 41.4h22.9M210.8 44h22.9M210.8 49.1h22.9M121.8 69.4h22.9M121.8 72h22.9M121.8 77.1h22.9M121.8 64.3h22.9"/>
<path d="M121.8 82.1h22.9M121.8 84.7h22.9M121.8 89.8h22.9M121.8 94.9h22.9"/>
</g>
<circle cx="106.5" cy="41.4" r=".51" fill="#000080"/>
<circle cx="106.5" cy="41.4" r=".51" fill="none" stroke="#000080" stroke-width=".21"/>
<path d="M91.2 41.4h15.3" fill="none" stroke="#000080" stroke-width=".25"/>
<circle cx="106.5" cy="41.4" r=".51" fill="#000080"/>
<circle cx="106.5" cy="41.4" r=".51" fill="none" stroke="#000080" stroke-width=".21"/>
<path d="M91.2 51.6v2.6h7.7" fill="none" stroke="#000080" stroke-width=".25"/>
<circle cx="98.9" cy="54.2" r=".51" fill="#000080"/>
<circle cx="98.9" cy="54.2" r=".51" fill="none" stroke="#000080" stroke-width=".21"/>
<path d="M106.5 51.6v2.6h-7.6" fill="none" stroke="#000080" stroke-width=".25"/>
<circle cx="98.9" cy="54.2" r=".51" fill="#000080"/>
<circle cx="98.9" cy="54.2" r=".51" fill="none" stroke="#000080" stroke-width=".21"/>
<path d="M42.9 36.4v2.5M251.5 49.1v7.6M210.8 66.9h40.7M210.8 61.8h2.6M223.5 61.8h15.3" fill="none" stroke="#000080" stroke-width=".25"/>
<circle cx="42.9" cy="38.9" r=".51" fill="#000080"/>
<circle cx="42.9" cy="38.9" r=".51" fill="none" stroke="#000080" stroke-width=".21"/>
<path d="M35.3 49.1v5.1h15.2v-5.1" fill="none" stroke="#000080" stroke-width=".25"/>
<circle cx="42.9" cy="54.2" r=".51" fill="#000080"/>
<circle cx="42.9" cy="54.2" r=".51" fill="none" stroke="#000080" stroke-width=".21"/>
<path d="M119.2 36.4v10.1h25.5M126.9 36.4v7.6h17.8M40.4 84.7h17.8" fill="none" stroke="#000080" stroke-width=".25"/>
<circle cx="58.2" cy="84.7" r=".51" fill="#000080"/>
<circle cx="58.2" cy="84.7" r=".51" fill="none" stroke="#000080" stroke-width=".21"/>
<circle cx="42.9" cy="84.7" r=".51" fill="#000080"/>
<circle cx="42.9" cy="84.7" r=".51" fill="none" stroke="#000080" stroke-width=".21"/>
<path d="M25.1 79.6v5.1h5.1M50.5 94.9v5.1" fill="none" stroke="#000080" stroke-width=".25"/>
<circle cx="50.5" cy="94.9" r=".51" fill="#000080"/>
<circle cx="50.5" cy="94.9" r=".51" fill="none" stroke="#000080" stroke-width=".21"/>
<path d="M58.2 79.6v5.1" fill="none" stroke="#000080" stroke-width=".25"/>
<circle cx="58.2" cy="84.7" r=".51" fill="#000080"/>
<circle cx="58.2" cy="84.7" r=".51" fill="none" stroke="#000080" stroke-width=".21"/>
<path d="M241.3 148.3h7.7" fill="none" stroke="#000080" stroke-width=".25"/>
<circle cx="241.3" cy="148.3" r=".51" fill="#000080"/>
<circle cx="241.3" cy="148.3" r=".51" fill="none" stroke="#000080" stroke-width=".21"/>
<path d="M271.9 148.3h10.1M271.9 158.5h2.5" fill="none" stroke="#000080" stroke-width=".25"/>
<circle cx="274.4" cy="158.5" r=".51" fill="#000080"/>
<circle cx="274.4" cy="158.5" r=".51" fill="none" stroke="#000080" stroke-width=".21"/>
<path d="M282 158.5v7.6" fill="none" stroke="#000080" stroke-width=".25"/>
<circle cx="282" cy="166.1" r=".51" fill="#000080"/>
<circle cx="282" cy="166.1" r=".51" fill="none" stroke="#000080" stroke-width=".21"/>
<path d="M210.8 74.5h22.9M210.8 72h22.9M210.8 94.9h22.9M241.3 158.5v7.6" fill="none" stroke="#000080" stroke-width=".25"/>
<circle cx="233.7" cy="94.9" r=".51" fill="#000080"/>
<circle cx="233.7" cy="94.9" r=".51" fill="none" stroke="#000080" stroke-width=".21"/>
<path d="M210.8 92.3h22.9" fill="none" stroke="#000080" stroke-width=".25"/>
<circle cx="233.7" cy="92.3" r=".51" fill="#000080"/>
<circle cx="233.7" cy="92.3" r=".51" fill="none" stroke="#000080" stroke-width=".21"/>
<path d="M210.8 79.6h22.9M223.5 148.3h17.8" fill="none" stroke="#000080" stroke-width=".25"/>
<circle cx="241.3" cy="148.3" r=".51" fill="#000080"/>
<circle cx="241.3" cy="148.3" r=".51" fill="none" stroke="#000080" stroke-width=".21"/>
<path d="M40.4 158.5h43.2v12.7M40.4 143.2h22.9M40.4 148.3h22.9M40.4 153.4h22.9M40.4 178.8h22.9v7.7M40.4 163.6h33v7.6M40.4 168.6h22.9M73.4 181.4v5.1h5.1" fill="none" stroke="#000080" stroke-width=".25"/>
<circle cx="78.5" cy="186.5" r=".51" fill="#000080"/>
<circle cx="78.5" cy="186.5" r=".51" fill="none" stroke="#000080" stroke-width=".21"/>
<path d="M83.6 181.4v5.1h-5.1" fill="none" stroke="#000080" stroke-width=".25"/>
<circle cx="78.5" cy="186.5" r=".51" fill="#000080"/>
<circle cx="78.5" cy="186.5" r=".51" fill="none" stroke="#000080" stroke-width=".21"/>
<path d="M104 135.6h20.3M139.6 135.6h5.1v2.5M195.5 145.8v2.5h-10.1" fill="none" stroke="#000080" stroke-width=".25"/>
<circle cx="195.5" cy="148.3" r=".51" fill="#000080"/>
<circle cx="195.5" cy="148.3" r=".51" fill="none" stroke="#000080" stroke-width=".21"/>
<path d="M195.5 148.3v2.5" fill="none" stroke="#000080" stroke-width=".25"/>
<circle cx="195.5" cy="148.3" r=".51" fill="#000080"/>
<circle cx="195.5" cy="148.3" r=".51" fill="none" stroke="#000080" stroke-width=".21"/>
<path d="M195.5 148.3h17.9M195.5 161v5.1" fill="none" stroke="#000080" stroke-width=".25"/>
<circle cx="195.5" cy="148.3" r=".51" fill="#000080"/>
<circle cx="195.5" cy="148.3" r=".51" fill="none" stroke="#000080" stroke-width=".21"/>
<path d="M35.3 38.9h15.2" fill="none" stroke="#000080" stroke-width=".25"/>
<circle cx="42.9" cy="38.9" r=".51" fill="#000080"/>
<circle cx="42.9" cy="38.9" r=".51" fill="none" stroke="#000080" stroke-width=".21"/>
<path d="M233.7 89.8v7.6" fill="none" stroke="#000080" stroke-width=".25"/>
<circle cx="233.7" cy="92.3" r=".51" fill="#000080"/>
<circle cx="233.7" cy="92.3" r=".51" fill="none" stroke="#000080" stroke-width=".21"/>
<circle cx="233.7" cy="94.9" r=".51" fill="#000080"/>
<circle cx="233.7" cy="94.9" r=".51" fill="none" stroke="#000080" stroke-width=".21"/>
<path d="M271.9 155.9h2.5v10.2h7.6" fill="none" stroke="#000080" stroke-width=".25"/>
<circle cx="274.4" cy="158.5" r=".51" fill="#000080"/>
<circle cx="274.4" cy="158.5" r=".51" fill="none" stroke="#000080" stroke-width=".21"/>
<circle cx="282" cy="166.1" r=".51" fill="#000080"/>
<circle cx="282" cy="166.1" r=".51" fill="none" stroke="#000080" stroke-width=".21"/>
<path d="M42.9 94.9h15.3" fill="none" stroke="#000080" stroke-width=".25"/>
<circle cx="50.5" cy="94.9" r=".51" fill="#000080"/>
<circle cx="50.5" cy="94.9" r=".51" fill="none" stroke="#000080" stroke-width=".21"/>
<path d="M195.5 133v2.6h-10.1" fill="none" stroke="#000080" stroke-width=".25"/>
<circle cx="195.5" cy="135.6" r=".51" fill="#000080"/>
<circle cx="195.5" cy="135.6" r=".51" fill="none" stroke="#000080" stroke-width=".21"/>
<path d="M121.8 143.2v2.5M121.8 173.7v5.1M137 171.2v7.6" fill="none" stroke="#000080" stroke-width=".25"/>
<circle cx="121.8" cy="176.3" r=".51" fill="#000080"/>
<circle cx="121.8" cy="176.3" r=".51" fill="none" stroke="#000080" stroke-width=".21"/>
<path d="M111.6 166.1h2.5" fill="none" stroke="#000080" stroke-width=".25"/>
<circle cx="114.1" cy="166.1" r=".51" fill="#000080"/>
<circle cx="114.1" cy="166.1" r=".51" fill="none" stroke="#000080" stroke-width=".21"/>
<path d="M121.8 155.9v2.6M93.8 166.1h7.6" fill="none" stroke="#000080" stroke-width=".25"/>
<circle cx="121.8" cy="155.9" r=".51" fill="#000080"/>
<circle cx="121.8" cy="155.9" r=".51" fill="none" stroke="#000080" stroke-width=".21"/>
<path d="M121.8 155.9h15.2" fill="none" stroke="#000080" stroke-width=".25"/>
<circle cx="121.8" cy="155.9" r=".51" fill="#000080"/>
<circle cx="121.8" cy="155.9" r=".51" fill="none" stroke="#000080" stroke-width=".21"/>
<path d="M114.1 176.3h7.7" fill="none" stroke="#000080" stroke-width=".25"/>
<circle cx="121.8" cy="176.3" r=".51" fill="#000080"/>
<circle cx="121.8" cy="176.3" r=".51" fill="none" stroke="#000080" stroke-width=".21"/>
<g fill="none" stroke="#f00" stroke-width=".21">
<path d="M114.1 49.6v.8M114.1 50.8v.8M114.1 52.1v.8M114.1 53.4v.8M114.1 54.6v.8M114.1 55.9v.8M114.1 57.2v.8M114.1 58.5v.8M114.1 59.7v.8M114.1 49.1h.8M115.4 49.1h.8M116.7 49.1h.8"/>
<path d="M118 49.1h.8M119.2 49.1h.8M120.5 49.1h.8M121.8 49.1h.8M123 49.1h.8M124.3 49.1h.8M125.6 49.1h.8M126.9 49.1h.8M128.1 49.1h.8M129.4 49.1h.8M130.7 49.1h.8M131.9 49.1h.8"/>
<path d="M133.2 49.1h.8M134.5 49.1h.8M135.8 49.1h.8M137 49.1h.8M138.3 49.1h.8M139.6 49.1h.8M140.9 49.1h.7M142.1 49.6v.8M142.1 50.8v.8M142.1 52.1v.8M142.1 53.4v.8M142.1 54.6v.8"/>
<path d="M142.1 55.9v.8M142.1 57.2v.8M142.1 58.5v.8M142.1 59.7v.8M114.1 61v.8M114.1 62.3v.8M114.1 63.5v.8M114.1 64.8v.8M114.1 66.1v.8M114.1 67.4v.8M114.1 68.6v.8M114.1 69.9v.8"/>
<path d="M114.1 71.2v.8M114.1 72.4v.8M114.1 73.7v.8M114.1 75v.8M114.1 76.3v.8M114.1 77.5v.8M114.1 78.8v.8M142.1 61v.8M142.1 62.3v.8M142.1 63.5v.8M142.1 64.8v.8M142.1 66.1v.8"/>
<path d="M142.1 67.4v.8M142.1 68.6v.8M142.1 69.9v.8M142.1 71.2v.8M142.1 72.4v.8M142.1 73.7v.8M142.1 75v.8M142.1 76.3v.8M142.1 77.5v.8M142.1 78.8v.8M114.1 80.1v.8M114.1 81.4v.7"/>
<path d="M114.1 82.6v.8M114.1 83.9v.8M114.1 85.2v.8M114.1 86.4v.8M114.1 87.7v.8M114.1 89v.8M114.1 90.3v.8M114.1 91.5v.8M114.1 92.8v.8M114.1 94.1v.8M114.1 95.3v.8M114.1 96.6v.8"/>
<path d="M114.6 97.4h.8M115.9 97.4h.8M117.2 97.4h.8M118.4 97.4h.8M119.7 97.4h.8M121 97.4h.8M122.2 97.4h.8M123.5 97.4h.8M124.8 97.4h.8M126.1 97.4h.8M127.3 97.4h.8M128.6 97.4h.8"/>
<path d="M129.9 97.4h.8M131.2 97.4h.7M132.4 97.4h.8M133.7 97.4h.8M135 97.4h.8M136.2 97.4h.8M137.5 97.4h.8M138.8 97.4h.8M140.1 97.4h.8M142.1 96.6v.8h-.8M142.1 80.1v.8M142.1 81.4v.7"/>
<path d="M142.1 82.6v.8M142.1 83.9v.8M142.1 85.2v.8M142.1 86.4v.8M142.1 87.7v.8M142.1 89v.8M142.1 90.3v.8M142.1 91.5v.8M142.1 92.8v.8M142.1 94.1v.8M142.1 95.3v.8"/>
</g>
<path d="M115.4 49.6l1 1.8h-2z" fill="none" stroke="#f33" stroke-width=".21"/>
<g fill="none" stroke="#f00" stroke-width=".25">
<path d="M112.6 92.3h1.5"/>
<circle cx="111.1" cy="92.3" r="1.53"/>
</g>
<text font-size="6.4" fill="#f00" x="126.9" y="22.2">ETHERNET PHY</text>
<text font-size="6" fill="#f00" x="70.9" y="134.2">MAGJACK</text>
<text font-size="4.6" fill="#000080" x="254" y="134.5">XTAL</text>
<text font-size="3.7" fill="#000080" x="213.4" y="180.6">ETHERNET</text>
<text font-size="2.8" fill="#000080" x="276.9" y="188.4">0.31</text>
<g font-size="2.3">
<text x="37.9" y="11.7">1</text>
<text x="110.9" y="11.7">2</text>
<text x="184.1" y="11.7">3</text>
<text x="257.1" y="11.7">4</text>
<text x="3.9" y="33.3">A</text>
<text x="291.4" y="33.3">A</text>
<text x="146.9" y="40.9">1</text>
<text x="207.8" y="40.9">6</text>
<text x="145.5" y="46">14</text>
<text x="146.7" y="43.5">2</text>
<text x="151.6" y="42.2">VDD 1.2</text>
<text x="151.6" y="44.7">VDDA 3.3</text>
<text x="151.6" y="47.3">VDDIO</text>
<text x="198.9" y="44.7">TXM</text>
<text x="199.7" y="42.2">TXP</text>
<text x="207.8" y="43.5">5</text>
<text x="145.5" y="53.6">10</text>
<text x="145.7" y="51.1">11</text>
<text x="152.1" y="52.4">MDC</text>
<text x="198.8" y="52.4">RXM</text>
<text x="199.6" y="49.8">RXP</text>
<text x="207.8" y="51.1">3</text>
<text x="207.8" y="48.6">4</text>
<text x="145.5" y="58.7">16</text>
<text x="151.6" y="54.9">MDIO</text>
<text x="152.1" y="60">REF CLK</text>
<text x="145.6" y="63.8">15</text>
<text x="151.6" y="65.1">CRS DV/PHYAD[1:0]</text>
<text x="183.8" y="62.6">LED0/ANEN SPEED</text>
<text x="207.8" y="61.3">23</text>
<text x="145.5" y="71.5">12</text>
<text x="145.6" y="68.9">13</text>
<text x="151.6" y="70.2">RXD0</text>
<text x="197.4" y="67.6">INTRP</text>
<text x="207.8" y="66.4">18</text>
<text x="207.8" y="71.5">8</text>
<text x="145.5" y="76.5">17</text>
<text x="151.6" y="72.7">RXD1</text>
<text x="151.6" y="77.8">RXER</text>
<text x="200.7" y="75.3">XO</text>
<text x="201.6" y="72.7">XI</text>
<text x="207.8" y="74">7</text>
<text x="4" y="81.6">B</text>
<text x="145.5" y="81.6">20</text>
<text x="151.6" y="82.9">TXD0</text>
<text x="198" y="80.3">REXT</text>
<text x="207.8" y="79.1">9</text>
<text x="291.5" y="81.6">B</text>
<text x="28.5" y="84.2">1</text>
<text x="41.1" y="84.2">2</text>
<text x="145.5" y="89.3">19</text>
<text x="145.7" y="84.2">21</text>
<text x="151.6" y="85.4">TXD1</text>
<text x="145.5" y="94.4">24</text>
<text x="151.6" y="95.6">RST</text>
<text x="151.6" y="90.6">TXEN</text>
<text x="184.6" y="95.6">PADDLE GROUND</text>
<text x="199.1" y="93.1">GND</text>
<text x="207.8" y="91.8">22</text>
<text x="207.8" y="94.4">25</text>
<text x="4" y="130">C</text>
<text x="291.5" y="130">C</text>
<text x="126.3" y="135">9</text>
<text x="136.5" y="135">10</text>
<text x="37.3" y="142.7">1</text>
<text x="37.3" y="147.8">2</text>
<text x="251.2" y="147.8">1</text>
<text x="268.8" y="147.8">3</text>
<text x="37.3" y="152.9">3</text>
<text x="268.8" y="155.4">2</text>
<text x="37.3" y="157.9">4</text>
<text x="121.3" y="161.5" transform="rotate(-90 121.3 161.5)">3</text>
<text x="136.5" y="159" transform="rotate(-90 136.5 159)">12</text>
<text x="260.1" y="156.7">GND</text>
<text x="260.1" y="159.2">GND</text>
<text x="268.8" y="157.9">4</text>
<text x="37.3" y="163">5</text>
<text x="116.3" y="165.6">1</text>
<text x="37.3" y="168.1">6</text>
<text x="37.3" y="173.2">7</text>
<text x="121.3" y="171.7" transform="rotate(-90 121.3 171.7)">2</text>
<text x="136.5" y="170.1" transform="rotate(-90 136.5 170.1)">11</text>
<text x="4" y="178.3">D</text>
<text x="37.3" y="178.3">8</text>
<text x="201.9" y="178.3">Title</text>
<text x="291.4" y="178.3">D</text>
<text x="37.3" y="183.4">13</text>
<text x="201.9" y="185.9">Size</text>
<text x="214.6" y="185.9">Number</text>
<text x="265.5" y="185.9">Revision</text>
<text x="37.3" y="188.5">14</text>
<text x="203.2" y="189.7">A4</text>
<text x="201.9" y="193.5">Date:</text>
<text x="201.9" y="196.1">File:</text>
<text x="213.3" y="193.5">9.22.2024</text>
<text x="213.4" y="196.1">D:\GCS\PCB_Project_3\Ethernet.SchDoc Drawn By:</text>
<text x="252.8" y="193.5">Sheet</text>
<text x="259.6" y="193.5">of</text>
<text x="37.9" y="199.9">1</text>
<text x="110.9" y="199.9">2</text>
<text x="184.1" y="199.9">3</text>
<text x="257.1" y="199.9">4</text>
</g>
<g font-size="2.3" fill="#800000">
<text x="40.4" y="33.3">+3V3</text>
<text x="116.7" y="33.3">+3V3 +3V3AN</text>
<text x="214.1" y="40.9">ETH_PHY_TX_D_P</text>
<text x="213.7" y="43.5">ETH_PHY_TX_D_N</text>
<text x="249" y="46">+3V3</text>
<text x="121.8" y="51.1">ETH_PHY_MDC</text>
<text x="121.8" y="53.6">ETH_PHY_MDIO</text>
<text x="213.6" y="51.1">ETH_PHY_RX_D_N</text>
<text x="214" y="48.6">ETH_PHY_RX_D_P</text>
<text x="121.8" y="58.7">ETH_PHY_CLK</text>
<text x="40.5" y="61.3">GND</text>
<text x="96.4" y="61.3">GND</text>
<text x="121.8" y="63.8">ETH_PHY_CRSDV</text>
<text x="223.1" y="61.3">ETH_PHY_LED</text>
<text x="121.8" y="68.9">ETH_PHY_RXD0</text>
<text x="121.8" y="71.5">ETH_PHY_RXD1</text>
<text x="218.6" y="66.4">ETH_PHY_INT</text>
<text x="220" y="71.5">ETH_PHY_XI</text>
<text x="22.6" y="76.5">+3V3</text>
<text x="53.9" y="76.5">+3V3AN</text>
<text x="121.8" y="76.5">ETH_PHY_RXDER</text>
<text x="219.1" y="74">ETH_PHY_XO</text>
<text x="121.8" y="81.6">ETH_PHY_TXD0</text>
<text x="216.4" y="79.1">ETH_PHY_REXT</text>
<text x="121.8" y="84.2">ETH_PHY_TXD1</text>
<text x="121.8" y="89.3">ETH_PHY_TXEN</text>
<text x="121.8" y="94.4">ETH_PHY_NRST</text>
<text x="48.1" y="107.1">GND</text>
<text x="231.3" y="104.5">GND</text>
<text x="193" y="130">+3V3</text>
<text x="106" y="135">ETH_PHY_LED</text>
<text x="43.7" y="142.7">ETH_PHY_TX_D_P</text>
<text x="119.3" y="140.1">+3V3</text>
<text x="43.3" y="147.8">ETH_PHY_TX_D_N</text>
<text x="142.2" y="145.2">GND</text>
<text x="195.5" y="147.8">ETH_PHY_NRST</text>
<text x="223.5" y="147.8">ETH_PHY_XI</text>
<text x="271.9" y="147.8">ETH_PHY_XO</text>
<text x="43.6" y="152.9">ETH_PHY_RX_D_P</text>
<text x="93.8" y="165.6">ETH_PHY_LED2</text>
<text x="43.1" y="168.1">ETH_PHY_RX_D_N</text>
<text x="193.1" y="173.2">GND</text>
<text x="238.9" y="173.2">GND</text>
<text x="279.6" y="173.2">GND</text>
<text x="119.3" y="185.9">GND</text>
<text x="134.6" y="185.9">GND</text>
<text x="60.8" y="193.5">GND</text>
<text x="76.1" y="193.5">GND</text>
</g>
<g font-size="2.3" fill="#000080">
<text x="149.7" y="38.4">U2</text>
<text x="22.6" y="46">VDDIO</text>
<text x="37.5" y="45.8">2.2 µF</text>
<text x="37.5" y="43.2">C13</text>
<text x="52.8" y="45.8">100n</text>
<text x="52.8" y="43.2">C14</text>
<text x="93.5" y="45.8">C15</text>
<text x="108.8" y="45.8">C16</text>
<text x="93.5" y="48.3">2.2 µF</text>
<text x="108.8" y="48.3">100n</text>
<text x="215.6" y="64.9">220</text>
<text x="215.6" y="60.2">R4</text>
<text x="252.5" y="63.6">1k</text>
<text x="252.5" y="61">R5</text>
<text x="30.7" y="82.9">L2</text>
<text x="234.7" y="83.9">R6</text>
<text x="30.7" y="87.5">LQW15AN5N3D80D</text>
<text x="45.2" y="89">C17</text>
<text x="60.5" y="89">C18</text>
<text x="234.7" y="86.4">6k49</text>
<text x="45.2" y="91.6">2.2 µF</text>
<text x="60.5" y="91.6">100n</text>
<text x="149.7" y="99.4">KSZ8081RNACA-TR</text>
<text x="129.2" y="129.2">J1B</text>
<text x="14.9" y="137.6">J1A</text>
<text x="29.2" y="142.2">TD+</text>
<text x="129.2" y="140.4">J00-0045NL</text>
<text x="188.2" y="142.5">D1</text>
<text x="196.6" y="142.5">10 kOhms</text>
<text x="196.6" y="139.9">R7</text>
<text x="253.8" y="142.7">Y1</text>
<text x="29.8" y="147.3">TD-</text>
<text x="172.6" y="145.2">1N4148W-7-F</text>
<text x="29" y="152.4">RD+</text>
<text x="122.8" y="152.6">1k</text>
<text x="122.8" y="150.1">R36</text>
<text x="197.8" y="155.2">C21</text>
<text x="243.6" y="155.2">22p</text>
<text x="243.6" y="152.6">C19</text>
<text x="284.3" y="155.2">22p</text>
<text x="284.3" y="152.6">C20</text>
<text x="30.6" y="157.4">CT</text>
<text x="197.8" y="157.7">10u</text>
<text x="29.6" y="167.6">RD-</text>
<text x="30.6" y="162.5">CT</text>
<text x="103.7" y="164.5">R37</text>
<text x="122.5" y="165.3">Q1</text>
<text x="122.5" y="167.9">BC847B</text>
<text x="142.9" y="162.8">J1C</text>
<text x="142.9" y="165.3">J00-0045NL</text>
<text x="253.8" y="163">25MHZ</text>
<text x="30.4" y="172.7">NC</text>
<text x="103.7" y="169.1">1k</text>
<text x="115.1" y="173">1k</text>
<text x="115.1" y="170.4">R39</text>
<text x="18.7" y="177.8">CHS GROUND</text>
<text x="75.7" y="178.1">100n</text>
<text x="75.7" y="175.5">C22</text>
<text x="85.9" y="178.1">100n</text>
<text x="85.9" y="175.5">C23</text>
<text x="26.9" y="182.9">MNT 1</text>
<text x="26.8" y="188">MNT 2</text>
<text x="14.9" y="196.1">J00-0045NL</text>
<text x="266.8" y="196.1">Samet Akyol</text>
</g>
<g font-size="2.3" fill="#f00">
<text x="239" y="37.1">i</text>
<text x="241.3" y="37.1">100Ω</text>
<text x="105.1" y="93.1">50Ω</text>
<text x="110.8" y="93.1">i</text>
</g>
</svg>
